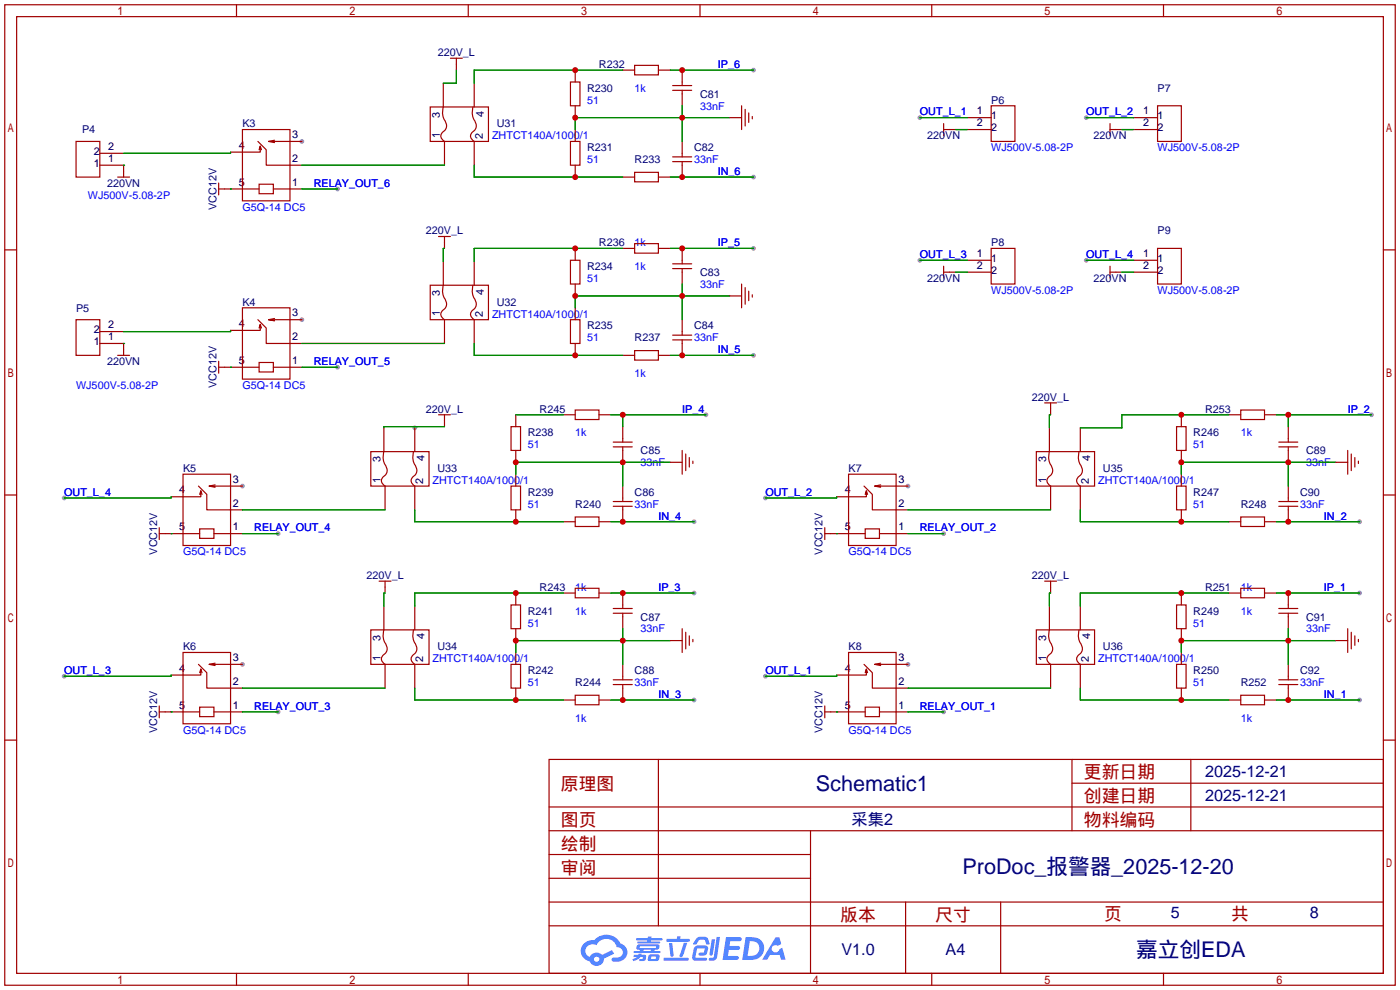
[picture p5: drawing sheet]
<svg xmlns="http://www.w3.org/2000/svg" width="299mm" height="212mm" viewBox="0 0 299 212" stroke-linecap="round" stroke-linejoin="round" font-family="sans-serif">
<g fill="#999">
<circle cx="64.5" cy="30.2" r=".51"/>
<circle cx="64.5" cy="68.3" r=".51"/>
<circle cx="51.8" cy="103.9" r=".51"/>
<circle cx="51.8" cy="142" r=".51"/>
<circle cx="88.6" cy="91.4" r=".51"/>
<circle cx="194.1" cy="103.9" r=".51"/>
<circle cx="194.1" cy="142" r=".51"/>
<circle cx="72.1" cy="40.4" r=".51"/>
<circle cx="72.1" cy="78.5" r=".51"/>
<circle cx="161" cy="37.8" r=".51"/>
<circle cx="161" cy="15" r=".51"/>
<circle cx="161" cy="75.9" r=".51"/>
<circle cx="161" cy="53.1" r=".51"/>
<circle cx="13.7" cy="106.4" r=".51"/>
<circle cx="13.7" cy="144.5" r=".51"/>
<circle cx="59.4" cy="114" r=".51"/>
<circle cx="59.4" cy="152.1" r=".51"/>
<circle cx="148.3" cy="111.5" r=".51"/>
<circle cx="148.3" cy="149.6" r=".51"/>
<circle cx="148.3" cy="126.7" r=".51"/>
<circle cx="150.9" cy="88.6" r=".51"/>
<circle cx="163.6" cy="106.4" r=".51"/>
<circle cx="163.6" cy="144.5" r=".51"/>
<circle cx="201.7" cy="114" r=".51"/>
<circle cx="201.7" cy="152.1" r=".51"/>
<circle cx="290.6" cy="111.5" r=".51"/>
<circle cx="290.6" cy="149.6" r=".51"/>
<circle cx="290.6" cy="126.7" r=".51"/>
<circle cx="293.1" cy="88.6" r=".51"/>
<circle cx="196.6" cy="25.1" r=".51"/>
<circle cx="232.2" cy="25.1" r=".51"/>
<circle cx="196.6" cy="55.6" r=".51"/>
<circle cx="232.2" cy="55.6" r=".51"/>
</g>
<g fill="none" stroke="#a10000" stroke-width=".25">
<path d="M1 1h297.2v209.6h-297.2zM3.6 3.6h292.1v204.4h-292.1zM50.5 1v2.6M100.1 1v2.6M149.6 1v2.6M199.1 1v2.6M248.7 1v2.6M1 53.4h2.6M295.7 53.4h2.5M1 105.8h2.6M295.7 105.8h2.5M1 158.2h2.6"/>
<path d="M295.7 158.2h2.5M117.3 162.3h178.4v45.7h-178.4zM117.3 177.5h178.4M117.3 172.5h178.4M140.7 162.3v35.6M173.2 177.5v30.5M229.1 162.3v15.2M229.1 167.4h66.6M254.5 162.3v15.2M117.3 182.6h55.9M117.3 197.9h178.4M117.3 192.8h178.4"/>
<path d="M117.3 187.7h55.9M193.5 192.8v15.2M213.9 192.8v15.2M50.5 208v2.6M100.1 208v2.6M149.6 208v2.6M199.1 208v2.6M248.7 208v2.6"/>
</g>
<g fill="#5487ff">
<path d="M155.2 200.3h2.6a.48 .48 0 0 1 .7 .4 .48 .48 0 0 1-.6 .4h-1.8l-.2 1.1h1.9a.43 .43 0 0 1 .4 .4 .43 .43 0 0 1-.5 .4h-1.9l-.2 1.3h1.7a.45 .45 0 0 1 .5 .2 .45 .45 0 0 1-.1 .6h-3.3z"/>
<path d="M165.7 200.3h.9l.4 1.5-.8 .3a.84 .84 0 0 0-1.2 .3 .84 .84 0 0 0 .4 1.1 .84 .84 0 0 0 1.1-.4l.1-.2 .6-.3 .7 2.5h-1l-.2-1h-2.1l-.6 1h-1.1z"/>
<path d="M152.1 200.8h.7l-.5 3.1a.36 .36 0 0 1-.3 .3 .36 .36 0 0 1-.4-.3z"/>
<path d="M153.2 200.2h.7l-.6 4.3a1.13 1.13 0 0 1-1.8 .6l.2-.4h.7l.2-.2z"/>
<path d="M148.9 200.6l.6-.4h1a.77 .77 0 0 1 .9 .5l.3 1-.2 .2h-.5l-.3-.9-.2-.2-1 .1-.7 1-.6-.1-.1-.2z"/>
<path d="M148.4 202.4l.6-.3h1.7a.81 .81 0 0 1 .7 .5 .81 .81 0 0 1-.2 .8 .81 .81 0 0 1-.9 .8h-.7a.32 .32 0 0 1-.3-.3 .32 .32 0 0 1 .4-.3h.7l.2-.9-1.6 .1-.4 1.8 2.2 .1a.32 .32 0 0 1 .3 .4 .32 .32 0 0 1-.4 .2h-2.2l-.5-.3-.1-.5z"/>
<path d="M141.9 204.7h5a.33 .33 0 0 1 .3 .3 .33 .33 0 0 1-.3 .3h-4.9l-.2-.1z"/>
<path d="M146.1 201.5h.8l-.7 2a.98 .98 0 0 1-.7 1.1l-.3-.3z"/>
<path d="M143 201.6h.7l.3 2.5a.34 .34 0 0 1-.3 .4 .34 .34 0 0 1-.4-.3z"/>
<path d="M142.5 200.7h2.1l.3-.6h.6l-.1 .6h1.7a.32 .32 0 0 1 .4 .3 .32 .32 0 0 1-.4 .3h-4.5l-.2-.2z"/>
<path d="M135.5 204.1h.9l.1-.3h.6v.3h.8a.82 .82 0 0 1-.5 1.3h-.8v-.4l.7-.1 .1-.3a.68 .68 0 0 0-1 .4l-1.1 .4-.1-.4 .9-.5h-.7z"/>
<path d="M136 200.5h2.4l.1-.3h.7v.3h2.2l.2 .3-.2 .2h-2.3v.2h1.8l.2 .3-.2 .1h-4.5l-.1-.4h2l.1-.2h-2.3l-.1-.2z"/>
<path d="M159.4 200.3l-.8 4.9h1.7a2.5 2.5 0 0 0 3-2.5 2.5 2.5 0 0 0-3.1-2.4zM160.3 201.1a1.61 1.61 0 0 1 2 1.5 1.61 1.61 0 0 1-1.8 1.7h-.7z"/>
<path d="M136.2 202a.55 .55 0 0 0-.2 .8 .55 .55 0 0 0 .7 .2l.1 .3h-1.3v.3l5.4 .1 .3-.2-.2-.2h-1.2l.2-.3a.7 .7 0 0 0 .8-.3 .7 .7 0 0 0 0-.8l-4.2-.1zM136.8 202.3l3.3-.1 .1 .1-.2 .3h-3.2zM137.5 203h1.7l-.2 .3h-1.4z"/>
<path d="M138.6 204.2a1.05 1.05 0 0 0 0 1.2 2.91 2.91 0 0 0 2.2-.2 .98 .98 0 0 0 0-1.2h-1.6zM139.2 204.5l.9-.1 .1 .4-.2 .2-.8-.1z"/>
<path d="M124.9 201.6a2.23 2.23 0 0 0-.7 2.3 2.23 2.23 0 0 0 1.8 1.6 1.58 1.58 0 0 0 1.8 .9 1.58 1.58 0 0 0 1.3-1.5l2.2-1.1-.5-.7-2.1 1a1.65 1.65 0 0 0-2.7 .4 1.45 1.45 0 0 1-.8-1.9 1.45 1.45 0 0 1 2-.7l.3 .1a2.3 2.3 0 0 1 2.3-1.3 2.3 2.3 0 0 1 2 1.7 1.12 1.12 0 0 1 1.3 1 1.12 1.12 0 0 1-1.1 1.2h-.7a.45 .45 0 0 0-.6 .4 .45 .45 0 0 0 .5 .5 2.21 2.21 0 0 0 2.2-.5 2.21 2.21 0 0 0 .5-2.3 2.13 2.13 0 0 0-1.3-1.1 3.3 3.3 0 0 0-5.6-.7l-1.1 .1zM127 205a.57 .57 0 0 1 1.1 0 .57 .57 0 0 1-1.1 0z"/>
</g>
<g fill="none" stroke="#a10000" stroke-width=".25">
<path d="M94.7 17.8v5.1a4 4 0 0 0 .7 3.5 1.99 1.99 0 0 1-1 2l-.2 .8 .2 .5 .6 .5v5.1M96.3 12.4h2.5M97.5 12.4v2.6M101.3 17.8v5.1M121.9 17.5h2.1v5.1h-2.1zM122.9 15v2.5M133.1 15h2.5M135.6 14h5.1v2h-5.1zM140.7 15h2.6M143.8 19.3h4M143.8 18.3h4M145.8 15v3.3"/>
<path d="M145.8 19.3v3.3M16.3 30.2h5v7.6h-5zM21.3 35.3h5.1v2.5M21.3 32.8h5.1M25.1 37.8h2.6M46.7 39.1v2.6M51.8 27.7h10.2v15.2h-10.2zM55.1 30.2l1.8 1.8v3.3h7.6M55.4 39.4h3v2h-3zM55.4 32l.2-.8v1.3h-6.3M55.6 31.2l.3 .8M58.7 30l-1.3 .2"/>
<path d="M64.5 30.2h-7.1l1.3 .3M91.9 22.9h12.5v7.3h-12.5zM101.1 22.9a4 4 0 0 0 .6 3.5 1.99 1.99 0 0 1-.9 2l-.2 .8 .2 .5 .5 .5v5.1M121.9 30.2h2.1v5.1h-2.1zM122.9 22.6v2.5M122.9 27.7v2.5M122.9 35.3v2.5M133.1 37.8h2.5M135.6 36.8h5.1v2.1h-5.1zM140.7 37.8h2.6M143.8 33.5h4M143.8 34.5h4"/>
<path d="M145.8 30.2v3.3M145.8 34.5v3.3M156 25.1h2.5M158.5 22.6v5.1M159.3 23.4v3.5M160 24.1v2.1M160.8 24.9v.5M201.7 27.7h2.5M201.7 26.4v2.6M206.8 25.1h5M206.8 27.7h5M211.8 22.6h5.1v7.6h-5.1z"/>
<path d="M237.2 27.7h2.6M237.2 26.4v2.6M242.3 25.1h5.1M242.3 27.7h5.1M247.4 22.6h5.1v7.6h-5.1zM46.7 40.4h8.7M58.4 40.4h6.1M93.7 50.5h2.6M94.7 55.9v5.1a4 4 0 0 0 .7 3.5 1.99 1.99 0 0 1-1 2l-.2 .8 .2 .5 .6 .5v5.1M95 50.5v2.6M101.3 55.9v5.1M121.9 55.6h2.1v5.1h-2.1z"/>
<path d="M122.9 53.1v2.5M133.1 53.1h2.5M135.6 52.1h5.1v2h-5.1zM140.7 53.1h2.6M143.8 57.4h4M143.8 56.4h4M145.8 53.1v3.3M145.8 57.4v3.3M201.7 58.2h2.5M201.7 56.9v2.5M206.8 55.6h5M206.8 58.2h5"/>
<path d="M211.8 53.1h5.1v7.6h-5.1zM237.2 58.2h2.6M237.2 56.9v2.5M242.3 55.6h5.1M242.3 58.2h5.1M247.4 53.1h5.1v7.6h-5.1zM16.3 68.3h5v7.6h-5zM21.3 73.4h5.1v2.5M21.3 70.9h5.1M25.1 75.9h2.6M46.7 78.5h8.7M46.7 77.2v2.6"/>
<path d="M51.8 65.8h10.2v15.2h-10.2zM55.1 68.3l1.8 1.8v3.3h7.6M55.4 77.5h3v2h-3zM55.4 70.1l.2-.8v1.3h-6.3M55.6 69.3l.3 .8M58.4 78.5h6.1M58.7 68.1l-1.3 .2M64.5 68.3h-7.1l1.3 .3M91.9 61h12.5v7.3h-12.5zM101.1 61a4 4 0 0 0 .6 3.5 1.99 1.99 0 0 1-.9 2l-.2 .8 .2 .5 .5 .5v5.1M121.9 68.3h2.1v5.1h-2.1zM122.9 60.7v2.5"/>
<path d="M122.9 65.8v2.5M122.9 73.4v2.5M133.1 75.9h2.5M135.6 74.9h5.1v2.1h-5.1zM140.7 75.9h2.6M143.8 71.6h4M143.8 72.6h4M145.8 68.3v3.3M145.8 72.6v3.3M156 63.2h2.5M158.5 60.7v5.1M159.3 61.5v3.5"/>
<path d="M160 62.2v2.1M160.8 63v.5M79.2 96.5h12.5v7.4h-12.5zM82 91.4v5.1a4 4 0 0 0 .7 3.6 1.99 1.99 0 0 1-1 2l-.2 .8 .2 .5 .6 .5v5.1M88.4 96.5a4 4 0 0 0 .6 3.6 1.99 1.99 0 0 1-.9 2l-.2 .8 .2 .5 .5 .5v5.1M88.6 91.4v5.1M93.7 88.6h2.6M95 88.6v2.6M109.2 91.2h2.1v5.1h-2.1zM110.2 88.6v2.6M110.2 96.3v2.5M120.4 88.6h2.5"/>
<path d="M122.9 87.6h5.1v2.1h-5.1zM128 88.6h2.6M131.1 95.5h4M131.1 94.5h4M133.1 91.2v3.3M133.1 95.5v3.3M143.3 98.8h2.5M145.8 96.3v5M146.6 97v3.6M147.3 97.8v2M148.1 98.6v.5M221.5 96.5h12.4v7.4h-12.4z"/>
<path d="M223.3 86.1h2.5M224.3 91.4v5.1a4 4 0 0 0 .6 3.6 1.99 1.99 0 0 1-.9 2l-.2 .8 .2 .5 .5 .5v5.1M224.5 86.1v2.5M230.6 96.5a4 4 0 0 0 .7 3.6 1.99 1.99 0 0 1-1 2l-.2 .8 .2 .5 .6 .5v5.1M230.9 91.4v5.1M251.5 91.2h2v5.1h-2zM252.5 88.6v2.6M252.5 96.3v2.5M262.6 88.6h2.6M265.2 87.6h5.1v2.1h-5.1zM270.3 88.6h2.5M273.3 95.5h4.1"/>
<path d="M273.3 94.5h4.1M275.3 91.2v3.3M275.3 95.5v3.3M285.5 98.8h2.5M288 96.3v5M288.8 97v3.6M289.6 97.8v2M290.3 98.6v.5M34 114h8.7M34 112.8v2.5M39.1 101.3h10.2v15.3h-10.2zM42.4 103.9l1.8 1.8v3.3h7.6"/>
<path d="M42.7 113h3v2.1h-3zM42.7 105.7l.2-.8v1.3h-6.3M42.9 104.9l.3 .8M45.7 114h6.1M46 103.6l-1.3 .3M51.8 103.9h-7.1l1.3 .2M109.2 103.9h2.1v5.1h-2.1zM110.2 101.3v2.6M110.2 109v2.5M120.4 111.5h2.5M122.9 110.5h5.1v2h-5.1zM128 111.5h2.6"/>
<path d="M131.1 107.2h4M131.1 108.2h4M133.1 103.9v3.3M133.1 108.2v3.3M176.3 114h8.6M176.3 112.8v2.5M181.4 101.3h10.1v15.3h-10.1zM184.7 103.9l1.7 1.8v3.3h7.7M184.9 113h3.1v2.1h-3.1zM184.9 105.7l.3-.8v1.3h-6.4M185.2 104.9l.2 .8M188 114h6.1"/>
<path d="M188.2 103.6l-1.3 .3M194.1 103.9h-7.2l1.3 .2M251.5 103.9h2v5.1h-2zM252.5 101.3v2.6M252.5 109v2.5M262.6 111.5h2.6M265.2 110.5h5.1v2h-5.1zM270.3 111.5h2.5M273.3 107.2h4.1M273.3 108.2h4.1M275.3 103.9v3.3M275.3 108.2v3.3"/>
<path d="M39.1 139.4h10.2v15.3h-10.2zM79.2 134.6h12.5v7.4h-12.5zM81 124.2h2.6M82 129.5v5.1a4 4 0 0 0 .7 3.6 1.99 1.99 0 0 1-1 2l-.2 .8 .2 .5 .6 .5v5.1M82.3 124.2v2.5M88.4 134.6a4 4 0 0 0 .6 3.6 1.99 1.99 0 0 1-.9 2l-.2 .8 .2 .5 .5 .5v5.1M88.6 129.5v5.1M109.2 129.3h2.1v5.1h-2.1zM110.2 126.7v2.6M110.2 134.4v2.5M110.2 139.4v2.6M120.4 126.7h2.5"/>
<path d="M122.9 125.7h5.1v2.1h-5.1zM128 126.7h2.6M131.1 131.1h4M131.1 130h4M133.1 126.7v3.3M133.1 131.1v3.3M143.3 136.9h2.5M145.8 134.4v5M146.6 135.1v3.6M147.3 135.9v2M148.1 136.7v.5M181.4 139.4h10.1v15.3h-10.1z"/>
<path d="M221.5 134.6h12.4v7.4h-12.4zM223.3 124.2h2.5M224.3 129.5v5.1a4 4 0 0 0 .6 3.6 1.99 1.99 0 0 1-.9 2l-.2 .8 .2 .5 .5 .5v5.1M224.5 124.2v2.5M230.6 134.6a4 4 0 0 0 .7 3.6 1.99 1.99 0 0 1-1 2l-.2 .8 .2 .5 .6 .5v5.1M230.9 129.5v5.1M251.5 129.3h2v5.1h-2zM252.5 126.7v2.6M252.5 134.4v2.5M252.5 139.4v2.6M262.6 126.7h2.6M265.2 125.7h5.1v2.1h-5.1z"/>
<path d="M270.3 126.7h2.5M273.3 131.1h4.1M273.3 130h4.1M275.3 126.7v3.3M275.3 131.1v3.3M285.5 136.9h2.5M288 134.4v5M288.8 135.1v3.6M289.6 135.9v2M290.3 136.7v.5M34 152.1h8.7M34 150.9v2.5"/>
<path d="M42.4 142l1.8 1.8v3.3h7.6M42.7 151.1h3v2.1h-3zM42.7 143.8l.2-.8v1.3h-6.3M42.9 143l.3 .8M45.7 152.1h6.1M46 141.7l-1.3 .3M51.8 142h-7.1l1.3 .2M109.2 142h2.1v5.1h-2.1zM110.2 147.1v2.5M120.4 149.6h2.5M122.9 148.6h5.1v2h-5.1zM128 149.6h2.6"/>
<path d="M131.1 145.3h4M131.1 146.3h4M133.1 142v3.3M133.1 146.3v3.3M176.3 152.1h8.6M176.3 150.9v2.5M184.7 142l1.7 1.8v3.3h7.7M184.9 151.1h3.1v2.1h-3.1zM184.9 143.8l.3-.8v1.3h-6.4M185.2 143l.2 .8M188 152.1h6.1M188.2 141.7l-1.3 .3"/>
<path d="M194.1 142h-7.2l1.3 .2M251.5 142h2v5.1h-2zM252.5 147.1v2.5M262.6 149.6h2.6M265.2 148.6h5.1v2h-5.1zM270.3 149.6h2.5M273.3 145.3h4.1M273.3 146.3h4.1M275.3 142v3.3M275.3 146.3v3.3"/>
</g>
<g fill="none" stroke="#008700" stroke-width=".25">
<path d="M97.5 15v2.8h-2.8M133.1 15h-31.8v2.8M143.3 15h17.7M26.4 35.3h.1M49.3 32.5v.3h-22.9M64.5 35.3h30.5M101.3 35.3v2.5h31.8M143.3 37.8h17.7M145.8 22.6v7.6M156 25.1h-33.1v2.6M196.6 25.1h10.2M204.2 27.7h2.6"/>
<path d="M232.2 25.1h10.1M239.8 27.7h2.5M49.3 40.4h.1M64.5 40.4h7.6M95 53.1h-.3v2.8M133.1 53.1h-31.8v2.8M143.3 53.1h17.7M196.6 55.6h10.2M204.2 58.2h2.6M232.2 55.6h10.1M239.8 58.2h2.5M26.4 73.4h.1"/>
<path d="M49.3 78.5h.1M49.3 70.6v.3h-22.9M64.5 78.5h7.6M64.5 73.4h30.5M101.3 73.4v2.5h31.8M143.3 75.9h17.7M145.8 60.7v7.6M156 63.2h-33.1v2.6M95 91.2h-13v.2M110.2 88.6h10.2M130.6 88.6h20.3M133.1 88.6v2.6"/>
<path d="M133.1 98.8v5.1M143.3 98.8h-33.1v2.5M224.5 88.6h-.2v2.8M262.6 88.6h-22.8v2.8h-8.9M272.8 88.6h20.3M275.3 88.6v2.6M275.3 98.8v5.1M285.5 98.8h-33v2.5M36.6 114h.1M36.6 106.2v.2h-22.9M51.8 114h7.6M51.8 109h30.5"/>
<path d="M88.6 109v2.5h31.8M130.6 111.5h17.7M178.8 114h.1M178.8 106.2v.2h-15.2M194.1 114h7.6M194.1 109h30.4M230.9 109v2.5h31.7M272.8 111.5h17.8M82.3 126.7h-.3v2.8M120.4 126.7h-31.8v2.8M130.6 126.7h17.7M133.1 134.4v7.6"/>
<path d="M143.3 136.9h-33.1v2.5M224.5 126.7h-.2v2.8M262.6 126.7h-31.7v2.8M272.8 126.7h17.8M275.3 134.4v7.6M285.5 136.9h-33v2.5M36.6 152.1h.1M36.6 144.3v.2h-22.9M51.8 152.1h7.6M51.8 147.1h30.5M88.6 147.1v2.5h31.8M130.6 149.6h17.7"/>
<path d="M178.8 152.1h.1M178.8 144.3v.2h-15.2M194.1 152.1h7.6M194.1 147.1h30.4M230.9 147.1v2.5h31.7M272.8 149.6h17.8"/>
</g>
<g fill="#c00">
<circle cx="122.9" cy="25.1" r=".63"/>
<circle cx="145.8" cy="25.1" r=".63"/>
<circle cx="122.9" cy="15" r=".63"/>
<circle cx="122.9" cy="37.8" r=".63"/>
<circle cx="145.8" cy="37.8" r=".63"/>
<circle cx="145.8" cy="15" r=".63"/>
<circle cx="122.9" cy="63.2" r=".63"/>
<circle cx="145.8" cy="63.2" r=".63"/>
<circle cx="122.9" cy="53.1" r=".63"/>
<circle cx="122.9" cy="75.9" r=".63"/>
<circle cx="145.8" cy="75.9" r=".63"/>
<circle cx="145.8" cy="53.1" r=".63"/>
<circle cx="110.2" cy="98.8" r=".63"/>
<circle cx="133.1" cy="98.8" r=".63"/>
<circle cx="110.2" cy="111.5" r=".63"/>
<circle cx="133.1" cy="111.5" r=".63"/>
<circle cx="110.2" cy="136.9" r=".63"/>
<circle cx="133.1" cy="136.9" r=".63"/>
<circle cx="110.2" cy="126.7" r=".63"/>
<circle cx="110.2" cy="149.6" r=".63"/>
<circle cx="133.1" cy="149.6" r=".63"/>
<circle cx="133.1" cy="126.7" r=".63"/>
<circle cx="133.1" cy="88.6" r=".63"/>
<circle cx="252.5" cy="98.8" r=".63"/>
<circle cx="275.3" cy="98.8" r=".63"/>
<circle cx="252.5" cy="111.5" r=".63"/>
<circle cx="275.3" cy="111.5" r=".63"/>
<circle cx="252.5" cy="136.9" r=".63"/>
<circle cx="275.3" cy="136.9" r=".63"/>
<circle cx="252.5" cy="126.7" r=".63"/>
<circle cx="252.5" cy="149.6" r=".63"/>
<circle cx="275.3" cy="149.6" r=".63"/>
<circle cx="275.3" cy="126.7" r=".63"/>
<circle cx="252.5" cy="88.6" r=".63"/>
<circle cx="275.3" cy="88.6" r=".63"/>
</g>
<g font-size="4.6" fill="#000080">
<text x="174.4" y="169">Schematic1</text>
<text x="205.7" y="186.8">ProDoc_报警器_2025-12-20</text>
<text x="242.8" y="204.6">嘉立创EDA</text>
</g>
<g font-size="3.8" fill="#a00000">
<text x="231.6" y="166.4">更新日期</text>
<text x="119.9" y="168.9">原理图</text>
<text x="231.6" y="171.5">创建日期</text>
<text x="119.9" y="176.5">图页</text>
<text x="231.6" y="176.5">物料编码</text>
<text x="119.9" y="181.6">绘制</text>
<text x="119.9" y="186.7">审阅</text>
<text x="179.6" y="196.9">版本</text>
<text x="199.9" y="196.9">尺寸</text>
<text x="236" y="196.6">页</text>
<text x="263.1" y="196.6">共</text>
</g>
<g font-size="3.5" fill="#000080">
<text x="257.6" y="166.1">2025-12-21</text>
<text x="257.6" y="171.1">2025-12-21</text>
<text x="182" y="176.2">采集2</text>
<text x="250.2" y="196.3">5</text>
<text x="280" y="196.3">8</text>
<text x="179.8" y="204.2">V1.0</text>
<text x="202.1" y="204.2">A4</text>
</g>
<g font-size="2.3" fill="#000080">
<text x="93.6" y="12">220V_L</text>
<text x="128" y="14.5">R232</text>
<text x="125.5" y="19.6">R230</text>
<text x="149.6" y="20.9">C81</text>
<text x="211.8" y="22.1">P6</text>
<text x="247.4" y="19.6">P7</text>
<text x="17.5" y="28.5">P4</text>
<text x="51.8" y="27.2">K3</text>
<text x="106.2" y="27.2">U31</text>
<text x="198.1" y="29.8">220VN</text>
<text x="233.7" y="29.8">220VN</text>
<text x="125.5" y="32.3">R231</text>
<text x="135.6" y="34.8">R233</text>
<text x="148.3" y="32.3">C82</text>
<text x="22.9" y="39.9">220VN</text>
<text x="46.3" y="44.9" transform="rotate(-90 46.3 44.9)">VCC12V</text>
<text x="91" y="50.1">220V_L</text>
<text x="128" y="52.6">R236</text>
<text x="211.8" y="52.6">P8</text>
<text x="247.4" y="50.1">P9</text>
<text x="125.5" y="57.7">R234</text>
<text x="149.6" y="59">C83</text>
<text x="51.8" y="65.3">K4</text>
<text x="106.2" y="65.3">U32</text>
<text x="198.1" y="60.2">220VN</text>
<text x="233.7" y="60.2">220VN</text>
<text x="16.3" y="66.6">P5</text>
<text x="125.5" y="70.4">R235</text>
<text x="148.3" y="70.4">C84</text>
<text x="135.6" y="72.9">R237</text>
<text x="22.9" y="78">220VN</text>
<text x="46.3" y="83" transform="rotate(-90 46.3 83)">VCC12V</text>
<text x="91" y="88.2">220V_L</text>
<text x="115.3" y="88.2">R245</text>
<text x="220.6" y="85.6">220V_L</text>
<text x="257.6" y="88.2">R253</text>
<text x="112.8" y="93.3">R238</text>
<text x="255" y="93.3">R246</text>
<text x="39.1" y="100.9">K5</text>
<text x="93.5" y="100.9">U33</text>
<text x="136.9" y="97.1">C85</text>
<text x="181.4" y="100.9">K7</text>
<text x="235.7" y="100.9">U35</text>
<text x="279.1" y="97.1">C89</text>
<text x="112.8" y="106">R239</text>
<text x="135.6" y="106">C86</text>
<text x="255" y="106">R247</text>
<text x="277.9" y="106">C90</text>
<text x="122.9" y="108.5">R240</text>
<text x="265.2" y="108.5">R248</text>
<text x="33.6" y="118.5" transform="rotate(-90 33.6 118.5)">VCC12V</text>
<text x="175.8" y="118.5" transform="rotate(-90 175.8 118.5)">VCC12V</text>
<text x="78.3" y="123.7">220V_L</text>
<text x="220.6" y="123.7">220V_L</text>
<text x="112.8" y="131.4">R241</text>
<text x="115.3" y="126.3">R243</text>
<text x="255" y="131.4">R249</text>
<text x="257.6" y="126.3">R251</text>
<text x="136.9" y="132.6">C87</text>
<text x="279.1" y="132.6">C91</text>
<text x="39.1" y="139">K6</text>
<text x="93.5" y="139">U34</text>
<text x="181.4" y="139">K8</text>
<text x="235.7" y="139">U36</text>
<text x="112.8" y="144.1">R242</text>
<text x="122.9" y="146.6">R244</text>
<text x="135.6" y="144.1">C88</text>
<text x="255" y="144.1">R250</text>
<text x="265.2" y="146.6">R252</text>
<text x="277.9" y="144.1">C92</text>
<text x="33.6" y="156.6" transform="rotate(-90 33.6 156.6)">VCC12V</text>
<text x="175.8" y="156.6" transform="rotate(-90 175.8 156.6)">VCC12V</text>
</g>
<g font-size="2.3" fill="#00f">
<text x="153.4" y="14.5">IP_6</text>
<text x="125.5" y="22.1">51</text>
<text x="135.6" y="19.6">1k</text>
<text x="149.6" y="23.4">33nF</text>
<text x="105.2" y="29.8">ZHTCT140A/1000/1</text>
<text x="196.6" y="24.7">OUT_L_1</text>
<text x="232.2" y="24.7">OUT_L_2</text>
<text x="125.5" y="34.8">51</text>
<text x="148.3" y="34.8">33nF</text>
<text x="211.8" y="32.3">WJ500V-5.08-2P</text>
<text x="247.4" y="32.3">WJ500V-5.08-2P</text>
<text x="67.1" y="39.9">RELAY_OUT_6</text>
<text x="153.4" y="37.4">IN_6</text>
<text x="18.8" y="42.5">WJ500V-5.08-2P</text>
<text x="51.8" y="45">G5Q-14 DC5</text>
<text x="135.6" y="52.6">1k</text>
<text x="153.4" y="52.6">IP_5</text>
<text x="135.6" y="57.7">1k</text>
<text x="196.6" y="55.2">OUT_L_3</text>
<text x="232.2" y="55.2">OUT_L_4</text>
<text x="125.5" y="60.2">51</text>
<text x="149.6" y="61.5">33nF</text>
<text x="211.8" y="62.8">WJ500V-5.08-2P</text>
<text x="247.4" y="62.8">WJ500V-5.08-2P</text>
<text x="105.2" y="67.9">ZHTCT140A/1000/1</text>
<text x="125.5" y="72.9">51</text>
<text x="148.3" y="72.9">33nF</text>
<text x="153.4" y="75.5">IN_5</text>
<text x="16.3" y="83.1">WJ500V-5.08-2P</text>
<text x="51.8" y="83.1">G5Q-14 DC5</text>
<text x="67.1" y="78">RELAY_OUT_5</text>
<text x="135.6" y="80.6">1k</text>
<text x="145.8" y="88.2">IP_4</text>
<text x="288" y="88.2">IP_2</text>
<text x="112.8" y="95.8">51</text>
<text x="122.9" y="93.3">1k</text>
<text x="255" y="95.8">51</text>
<text x="265.2" y="93.3">1k</text>
<text x="136.9" y="99.6">33nF</text>
<text x="279.1" y="99.6">33nF</text>
<text x="13.7" y="106">OUT_L_4</text>
<text x="92.5" y="103.4">ZHTCT140A/1000/1</text>
<text x="163.6" y="106">OUT_L_2</text>
<text x="234.7" y="103.4">ZHTCT140A/1000/1</text>
<text x="54.4" y="113.6">RELAY_OUT_4</text>
<text x="112.8" y="108.5">51</text>
<text x="135.6" y="108.5">33nF</text>
<text x="140.7" y="111">IN_4</text>
<text x="196.6" y="113.6">RELAY_OUT_2</text>
<text x="255" y="108.5">51</text>
<text x="277.9" y="108.5">33nF</text>
<text x="283" y="111">IN_2</text>
<text x="39.1" y="118.7">G5Q-14 DC5</text>
<text x="181.4" y="118.7">G5Q-14 DC5</text>
<text x="122.9" y="126.3">1k</text>
<text x="122.9" y="131.4">1k</text>
<text x="140.7" y="126.3">IP_3</text>
<text x="265.2" y="126.3">1k</text>
<text x="265.2" y="131.4">1k</text>
<text x="283" y="126.3">IP_1</text>
<text x="112.8" y="133.9">51</text>
<text x="136.9" y="135.2">33nF</text>
<text x="255" y="133.9">51</text>
<text x="279.1" y="135.2">33nF</text>
<text x="92.5" y="141.5">ZHTCT140A/1000/1</text>
<text x="234.7" y="141.5">ZHTCT140A/1000/1</text>
<text x="13.7" y="144.1">OUT_L_3</text>
<text x="112.8" y="146.6">51</text>
<text x="135.6" y="146.6">33nF</text>
<text x="140.7" y="149.1">IN_3</text>
<text x="163.6" y="144.1">OUT_L_1</text>
<text x="255" y="146.6">51</text>
<text x="277.9" y="146.6">33nF</text>
<text x="283" y="149.1">IN_1</text>
<text x="54.4" y="151.7">RELAY_OUT_3</text>
<text x="122.9" y="154.2">1k</text>
<text x="196.6" y="151.7">RELAY_OUT_1</text>
<text x="265.2" y="154.2">1k</text>
<text x="39.1" y="156.8">G5Q-14 DC5</text>
<text x="181.4" y="156.8">G5Q-14 DC5</text>
</g>
<g font-size="2.3">
<text x="62.5" y="29.5">3</text>
<text x="94" y="29.5" transform="rotate(-90 94 29.5)">1</text>
<text x="94" y="25.2" transform="rotate(-90 94 25.2)">3</text>
<text x="103.2" y="29.7" transform="rotate(-90 103.2 29.7)">2</text>
<text x="103.4" y="24.9" transform="rotate(-90 103.4 24.9)">4</text>
<text x="208.8" y="24.4">1</text>
<text x="208.8" y="27">2</text>
<text x="211.9" y="25.4">1</text>
<text x="211.9" y="28">2</text>
<text x="244.4" y="24.4">1</text>
<text x="244.4" y="27">2</text>
<text x="247.4" y="25.4">1</text>
<text x="247.4" y="28">2</text>
<text x="20" y="35.6">1</text>
<text x="20" y="33.1">2</text>
<text x="23.1" y="34.6">1</text>
<text x="23.1" y="32">2</text>
<text x="51" y="31.8">4</text>
<text x="62.5" y="34.6">2</text>
<text x="51" y="39.7">5</text>
<text x="62.5" y="39.7">1</text>
<text x="208.8" y="54.9">1</text>
<text x="208.8" y="57.4">2</text>
<text x="211.9" y="55.9">1</text>
<text x="211.9" y="58.5">2</text>
<text x="244.4" y="54.9">1</text>
<text x="244.4" y="57.4">2</text>
<text x="247.4" y="55.9">1</text>
<text x="247.4" y="58.5">2</text>
<text x="94" y="63.3" transform="rotate(-90 94 63.3)">3</text>
<text x="103.4" y="63" transform="rotate(-90 103.4 63)">4</text>
<text x="20" y="71.2">2</text>
<text x="23.1" y="70.1">2</text>
<text x="51" y="69.9">4</text>
<text x="62.5" y="67.6">3</text>
<text x="94" y="67.6" transform="rotate(-90 94 67.6)">1</text>
<text x="103.2" y="67.8" transform="rotate(-90 103.2 67.8)">2</text>
<text x="20" y="73.7">1</text>
<text x="23.1" y="72.7">1</text>
<text x="51" y="77.8">5</text>
<text x="62.5" y="72.7">2</text>
<text x="62.5" y="77.8">1</text>
<text x="81.3" y="98.8" transform="rotate(-90 81.3 98.8)">3</text>
<text x="90.7" y="98.6" transform="rotate(-90 90.7 98.6)">4</text>
<text x="223.6" y="98.8" transform="rotate(-90 223.6 98.8)">3</text>
<text x="233" y="98.6" transform="rotate(-90 233 98.6)">4</text>
<text x="38.3" y="105.5">4</text>
<text x="49.8" y="103.2">3</text>
<text x="81.3" y="103.1" transform="rotate(-90 81.3 103.1)">1</text>
<text x="90.5" y="103.4" transform="rotate(-90 90.5 103.4)">2</text>
<text x="180.6" y="105.5">4</text>
<text x="192" y="103.2">3</text>
<text x="223.6" y="103.1" transform="rotate(-90 223.6 103.1)">1</text>
<text x="232.7" y="103.4" transform="rotate(-90 232.7 103.4)">2</text>
<text x="38.3" y="113.3">5</text>
<text x="49.8" y="108.2">2</text>
<text x="49.8" y="113.3">1</text>
<text x="180.6" y="113.3">5</text>
<text x="192" y="108.2">2</text>
<text x="192" y="113.3">1</text>
<text x="81.3" y="136.9" transform="rotate(-90 81.3 136.9)">3</text>
<text x="90.7" y="136.7" transform="rotate(-90 90.7 136.7)">4</text>
<text x="223.6" y="136.9" transform="rotate(-90 223.6 136.9)">3</text>
<text x="233" y="136.7" transform="rotate(-90 233 136.7)">4</text>
<text x="38.3" y="143.6">4</text>
<text x="49.8" y="141.3">3</text>
<text x="81.3" y="141.2" transform="rotate(-90 81.3 141.2)">1</text>
<text x="90.5" y="141.5" transform="rotate(-90 90.5 141.5)">2</text>
<text x="180.6" y="143.6">4</text>
<text x="192" y="141.3">3</text>
<text x="223.6" y="141.2" transform="rotate(-90 223.6 141.2)">1</text>
<text x="232.7" y="141.5" transform="rotate(-90 232.7 141.5)">2</text>
<text x="49.8" y="146.3">2</text>
<text x="192" y="146.3">2</text>
<text x="38.3" y="151.4">5</text>
<text x="49.8" y="151.4">1</text>
<text x="180.6" y="151.4">5</text>
<text x="192" y="151.4">1</text>
</g>
</svg>
